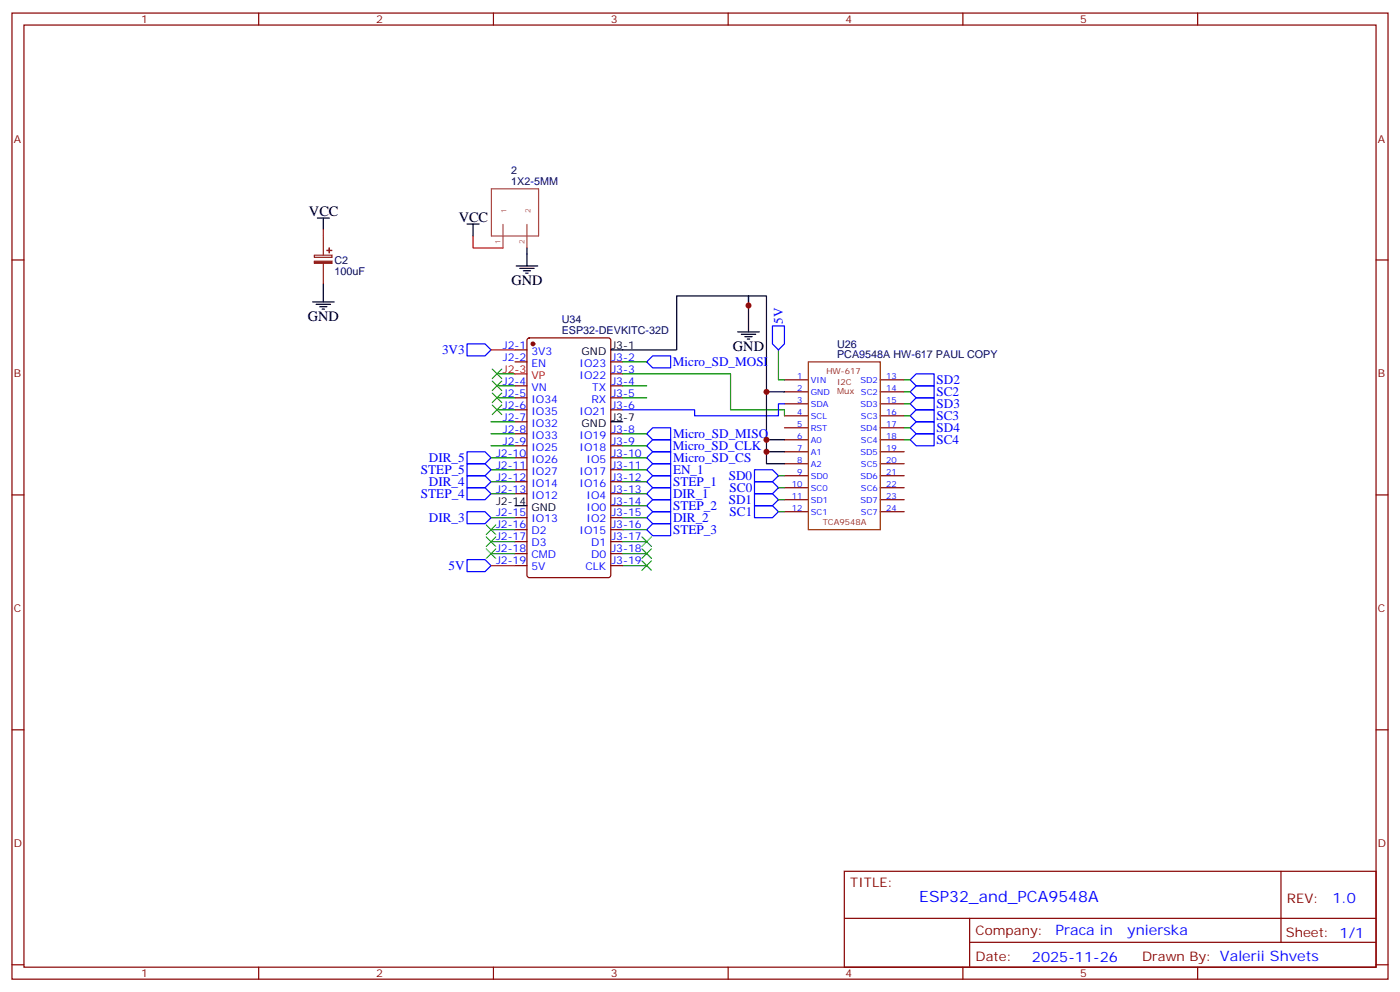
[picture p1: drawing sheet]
<svg xmlns="http://www.w3.org/2000/svg" width="412mm" height="292mm" viewBox="0 0 412 292" stroke-linecap="round" stroke-linejoin="round" font-family="sans-serif">
<g fill="none" stroke="#870000" stroke-width=".35">
<path d="M3.5 3.8h405.4v284.4h-405.4zM7.1 7.4h398.2v277.3h-398.2zM76.2 3.8v3.6M145.3 3.8v3.6M214.5 3.8v3.6M283.6 3.8v3.6M352.8 3.8v3.6M3.5 76.5h3.6M405.3 76.5h3.6M155.5 99.7l.4-.3h23.3l.7 .5v69.4l-.4 .6-23.6 .1-.6-.5-.1-69.3zM151.7 103h3.5M151.7 106.5h3.5"/>
<path d="M151.7 113.6h3.5M151.7 117.1h3.5M179.9 106.5h3.5M179.9 113.6h3.5M179.9 117.1h3.5M179.9 110h3.5M231.1 118.9h7M231.1 115.3h7M231.1 111.8h7M259.3 118.9h7M259.3 115.3h7M259.3 111.8h7"/>
<path d="M151.7 120.6h3.5M151.7 124.1h3.5M151.7 127.7h3.5M151.7 131.2h3.5M151.7 134.7h3.5M151.7 138.3h3.5M179.9 120.6h3.5M179.9 127.7h3.5M179.9 131.2h3.5M179.9 134.7h3.5M179.9 138.3h3.5M231.1 136.5h7"/>
<path d="M231.1 133h7M231.1 129.4h7M231.1 125.9h7M231.1 122.4h7M259.3 136.5h7M259.3 133h7M259.3 129.4h7M259.3 125.9h7M259.3 122.4h7M3.5 145.7h3.6M151.7 141.8h3.5M151.7 145.3h3.5"/>
<path d="M151.7 152.4h3.5M151.7 155.9h3.5M151.7 159.4h3.5M179.9 141.8h3.5M179.9 145.3h3.5M179.9 152.4h3.5M179.9 155.9h3.5M179.9 159.4h3.5M179.9 148.8h3.5M231.1 150.6h7M231.1 147.1h7M231.1 143.5h7"/>
<path d="M231.1 140h7M259.3 150.6h7M259.3 147.1h7M259.3 143.5h7M259.3 140h7M405.3 145.7h3.6M151.7 162.9h3.5M151.7 166.5h3.5M179.9 162.9h3.5M179.9 166.5h3.5M3.5 214.8h3.6M405.3 214.8h3.6"/>
<path d="M248.7 256.4h156.6v28.3h-156.6zM377.3 256.5v20.8M248.7 270.3h156.5M285.6 277.3h119.6M285.6 270.3v14.1M3.5 284h3.6M76.2 284.7v3.5M145.3 284.7v3.5M214.5 284.7v3.5M283.6 284.7v3.5M352.8 284.7v3.5M405.3 284h3.6"/>
</g>
<g fill="none" stroke="#008700" stroke-width=".35">
<path d="M146.4 117.1h5.3M146.4 113.6h5.3M146.4 110h5.3M183.4 110h31.8v10.6h15.9v1.8M183.4 117.1h7.1M183.4 113.6h7.1M183.4 106.5h7.1M229.3 103v8.8h1.8M266.3 111.8h1.8M266.3 115.3h1.8M266.3 118.9h1.8M144.6 138.3h7.1"/>
<path d="M144.6 124.1h7.1M144.6 127.7h7.1M144.6 131.2h7.1M144.6 134.7h7.1M146.4 120.6h5.3M183.4 138.3h7.1M183.4 127.7h7.1M183.4 131.2h7.1M183.4 134.7h7.1M266.3 122.4h1.8M266.3 125.9h1.8M266.3 129.4h1.8"/>
<path d="M144.6 141.8h7.1M144.6 145.3h7.1M144.6 152.4h7.1M144.6 155.9h7.1M144.6 159.4h7.1M183.4 141.8h7.1M183.4 145.3h7.1M183.4 148.8h7.1M183.4 152.4h7.1M183.4 155.9h7.1M183.4 159.4h7.1M229.3 140h1.8"/>
<path d="M229.3 143.5h1.8M229.3 147.1h1.8M229.3 150.6h1.8M144.6 162.9h7.1M183.4 166.5h7.1M183.4 162.9h7.1"/>
</g>
<g fill="none" stroke="#00f" stroke-width=".35">
<path d="M227.5 95.9h3.6v5.3l-1.8 1.8-1.8-1.8zM137.6 101.2h5.3l1.7 1.8-1.7 1.7h-5.3zM190.5 106.5l1.8-1.8h5.3v3.6h-5.3zM231.1 118.9h-1.8v3.5h-24.7v-1.8h-21.2M268.1 111.8l1.8-1.8h5.3v3.6h-5.3zM268.1 115.3l1.8-1.7h5.3v3.5h-5.3zM268.1 118.9l1.8-1.8h5.3v3.5h-5.3zM137.6 133h5.3l1.7 1.7-1.7 1.8h-5.3zM137.6 136.5h5.3l1.7 1.8-1.7 1.7h-5.3zM190.5 138.3l1.8-1.8h5.3v3.5h-5.3zM190.5 127.7l1.8-1.8h5.3v3.5h-5.3zM190.5 131.2l1.8-1.8h5.3v3.6h-5.3z"/>
<path d="M192.3 133h5.3v3.5h-5.3l-1.8-1.8zM222.2 138.3h5.3l1.8 1.7-1.8 1.8h-5.3zM268.1 122.4l1.8-1.8h5.3v3.5h-5.3zM268.1 125.9l1.8-1.8h5.3v3.6h-5.3zM268.1 129.4l1.8-1.7h5.3v3.5h-5.3zM137.6 140h5.3l1.7 1.8-1.7 1.7h-5.3zM137.6 143.5h5.3l1.7 1.8-1.7 1.8h-5.3zM137.6 150.6h5.3l1.7 1.8-1.7 1.7h-5.3zM190.5 155.9l1.8-1.8h5.3v3.6h-5.3zM190.5 152.4l1.8-1.8h5.3v3.5h-5.3zM190.5 148.8l1.8-1.7h5.3v3.5h-5.3zM190.5 145.3l1.8-1.8h5.3v3.6h-5.3z"/>
<path d="M190.5 141.8l1.8-1.8h5.3v3.5h-5.3zM222.2 141.8h5.3l1.8 1.7-1.8 1.8h-5.3zM222.2 145.3h5.3l1.8 1.8-1.8 1.7h-5.3zM222.2 148.8h5.3l1.8 1.8-1.8 1.8h-5.3zM137.6 164.7h5.3l1.7 1.8-1.7 1.7h-5.3z"/>
</g>
<g fill="none" stroke="#3c3" stroke-width=".35">
<path d="M145 119.2l2.8 2.8M145 115.7l2.8 2.8M145 112.1l2.8 2.9M145 108.6l2.8 2.8M147.8 119.2l-2.8 2.8M147.8 115.7l-2.8 2.8M147.8 112.1l-2.8 2.9M147.8 108.6l-2.8 2.8M143.2 154.5l2.8 2.8M143.2 158l2.8 2.8M146 154.5l-2.8 2.8M146 158l-2.8 2.8"/>
<path d="M189.1 158l2.8 2.8M191.9 158l-2.8 2.8M143.2 161.5l2.8 2.9M146 161.5l-2.8 2.9M189.1 165.1l2.8 2.8M189.1 161.5l2.8 2.9M191.9 165.1l-2.8 2.8M191.9 161.5l-2.8 2.9"/>
</g>
<circle cx="157" cy="101.2" r=".53" fill="#870000" stroke="#870000" stroke-width=".35"/>
<path d="M95.2 67.7v1.8M139.3 69.5v3.5h8.9M144.6 103h7.1M151.7 110h3.5M144.6 166.5h7.1" fill="none" stroke="#f00" stroke-width=".35"/>
<g fill="none" stroke="#000" stroke-width=".35">
<path d="M93.5 64.2h3.5M95.2 64.2v3.5M137.6 65.9h3.5M139.3 65.9v3.6M152 78.3h6.4M153.1 79h4.2M154.2 79.7h2.1M155.2 73v5.3M92.1 88.9h6.3M93.1 89.6h4.3M94.2 90.3h2.1M94.9 91h.7"/>
<path d="M95.2 83.6v5.3M154.9 80.4h.7M217.3 97.7h6.4M218.4 98.4h4.2M219.4 99.1h2.1M220.1 99.8h.7M220.5 97.7v-10.6h-21.2v15.9h-19.4M220.5 89.9v-2.8h5.3v28.2h5.3M225.8 115.3v14.1h5.3M179.9 124.1h3.5M225.8 129.4v3.6h5.3M225.8 133v3.5h5.3"/>
<path d="M151.7 148.8h3.5"/>
</g>
<path d="M238.1 106.5h21.2v49.4h-21.2z" fill="none" stroke="#930" stroke-width=".35"/>
<path d="M92.6 75.1h5.2v.6h-5.2zM95.2 69.5v5.6M95.2 77.6v6" fill="none" stroke="#8c2424" stroke-width=".35"/>
<g fill="#8c2424" stroke="#8c2424" stroke-width=".35">
<path d="M92.6 76.9h5.2v.6h-5.2z"/>
<path d="M96.3 73.7h1.4z"/>
<path d="M97 73v1.4z"/>
</g>
<path d="M144.8 55.6h13.8v13.9h-13.8zM148.2 66v7M155.2 66v7" fill="none" stroke="#a64a4a" stroke-width=".35"/>
<g fill="#c00">
<circle cx="225.8" cy="115.3" r=".88"/>
<circle cx="225.8" cy="129.4" r=".88"/>
<circle cx="225.8" cy="133" r=".88"/>
<circle cx="220.5" cy="89.9" r=".88"/>
</g>
<text font-size="4.6" fill="#00f" x="270.8" y="265.5">ESP32_and_PCA9548A</text>
<g font-size="4.2">
<text x="91" y="63.5">VCC</text>
<text x="135.1" y="65.2">VCC</text>
<text x="150.6" y="83.9">GND</text>
<text x="90.7" y="94.5">GND</text>
<text x="215.9" y="103.3">GND</text>
</g>
<g font-size="4.2" fill="#00f">
<text x="392.5" y="265.7">1.0</text>
<text x="310.9" y="275.3">Praca in</text>
<text x="332.1" y="275.3">ynierska</text>
<text x="304" y="283.1">2025-11-26</text>
</g>
<g font-size="3.9" fill="#00f">
<text x="230.6" y="95.2" transform="rotate(-90 230.6 95.2)">5V</text>
<text x="130.2" y="104.2">3V3</text>
<text x="198.2" y="107.8">Micro_SD_MOSI</text>
<text x="275.9" y="113.1">SD2</text>
<text x="275.9" y="116.6">SC2</text>
<text x="275.9" y="120.1">SD3</text>
<text x="275.9" y="123.7">SC3</text>
<text x="198.3" y="129">Micro_SD_MISO</text>
<text x="275.9" y="130.7">SC4</text>
<text x="275.9" y="127.2">SD4</text>
<text x="126.4" y="136">DIR_5</text>
<text x="198.2" y="132.5">Micro_SD_CLK</text>
<text x="198.3" y="136">Micro_SD_CS</text>
<text x="124" y="139.5">STEP_5</text>
<text x="126.4" y="143.1">DIR_4</text>
<text x="198.3" y="143.1">STEP_1</text>
<text x="198.3" y="139.6">EN_1</text>
<text x="214.7" y="141.3">SD0</text>
<text x="124" y="146.6">STEP_4</text>
<text x="198.3" y="146.6">DIR_1</text>
<text x="214.7" y="148.3">SD1</text>
<text x="214.9" y="144.8">SC0</text>
<text x="126.4" y="153.6">DIR_3</text>
<text x="198.3" y="153.7">DIR_2</text>
<text x="198.3" y="150.2">STEP_2</text>
<text x="214.9" y="151.8">SC1</text>
<text x="198.3" y="157.2">STEP_3</text>
<text x="132.1" y="167.7">5V</text>
</g>
<g font-size="3.9" fill="#800">
<text x="250.5" y="261">TITLE:</text>
<text x="379.1" y="265.7">REV:</text>
<text x="287.4" y="275.2">Company:</text>
<text x="378.7" y="275.8">Sheet: 1/1</text>
<text x="287.4" y="282.9">Date:</text>
<text x="336.4" y="283">Drawn By: Valerii Shvets</text>
</g>
<g font-size="3.2" fill="#800">
<text x="41.6" y="6.8">1</text>
<text x="110.8" y="6.8">2</text>
<text x="179.9" y="6.8">3</text>
<text x="249.1" y="6.8">4</text>
<text x="318.2" y="6.8">5</text>
<text x="4.1" y="41.9">A</text>
<text x="405.9" y="41.9">A</text>
<text x="4.1" y="111.1">B</text>
<text x="405.9" y="111.1">B</text>
<text x="4.1" y="180.2">C</text>
<text x="405.9" y="180.2">C</text>
<text x="4.1" y="249.4">D</text>
<text x="405.9" y="249.4">D</text>
<text x="41.6" y="287.7">1</text>
<text x="110.8" y="287.7">2</text>
<text x="179.9" y="287.7">3</text>
<text x="249.1" y="287.7">4</text>
<text x="318.2" y="287.7">5</text>
</g>
<g font-size="3.2" fill="#000080">
<text x="150.6" y="51.2">2</text>
<text x="150.6" y="54.5">1X2-5MM</text>
<text x="98.5" y="77.6">C2</text>
<text x="98.5" y="80.8">100uF</text>
<text x="165.5" y="95.1">U34</text>
<text x="165.5" y="98.3">ESP32-DEVKITC-32D</text>
<text x="246.6" y="105.4">PCA9548A HW-617 PAUL COPY</text>
<text x="246.6" y="102.3">U26</text>
</g>
<g font-size="3.2" fill="#00f">
<text x="148.1" y="102.6">J2-1</text>
<text x="148.1" y="106.2">J2-2</text>
<text x="156.5" y="104.4">3V3</text>
<text x="156.5" y="107.9">EN</text>
<text x="170.7" y="107.9">IO23</text>
<text x="180.1" y="106.2">J3-2</text>
<text x="148.1" y="113.2">J2-4</text>
<text x="170.7" y="111.4">IO22</text>
<text x="180.1" y="109.7">J3-3</text>
<text x="180.1" y="113.2">J3-4</text>
<text x="148.1" y="116.7">J2-5</text>
<text x="156.5" y="115">VN</text>
<text x="156.5" y="118.5">IO34</text>
<text x="174.2" y="118.5">RX</text>
<text x="174.5" y="115">TX</text>
<text x="180.1" y="116.7">J3-5</text>
<text x="148.1" y="120.3">J2-6</text>
<text x="148.1" y="123.8">J2-7</text>
<text x="156.5" y="122">IO35</text>
<text x="156.5" y="125.6">IO32</text>
<text x="170.7" y="122">IO21</text>
<text x="180.1" y="120.3">J3-6</text>
<text x="148.1" y="127.3">J2-8</text>
<text x="148.1" y="130.8">J2-9</text>
<text x="156.5" y="129.1">IO33</text>
<text x="170.7" y="129.1">IO19</text>
<text x="180.1" y="127.3">J3-8</text>
<text x="180.1" y="130.8">J3-9</text>
<text x="146.1" y="134.4">J2-10</text>
<text x="146.1" y="137.9">J2-11</text>
<text x="156.5" y="132.6">IO25</text>
<text x="156.5" y="136.1">IO26</text>
<text x="170.7" y="132.6">IO18</text>
<text x="172.8" y="136.1">IO5</text>
<text x="180.1" y="134.4">J3-10</text>
<text x="180.1" y="137.9">J3-11</text>
<text x="146.1" y="141.4">J2-12</text>
<text x="156.5" y="139.7">IO27</text>
<text x="156.5" y="143.2">IO14</text>
<text x="170.7" y="139.7">IO17</text>
<text x="170.7" y="143.2">IO16</text>
<text x="180.1" y="141.4">J3-12</text>
<text x="146.1" y="145">J2-13</text>
<text x="156.5" y="146.7">IO12</text>
<text x="172.8" y="146.7">IO4</text>
<text x="180.1" y="145">J3-13</text>
<text x="180.1" y="148.5">J3-14</text>
<text x="146.1" y="152">J2-15</text>
<text x="146.1" y="155.5">J2-16</text>
<text x="156.5" y="153.8">IO13</text>
<text x="172.8" y="150.2">IO0</text>
<text x="172.8" y="153.8">IO2</text>
<text x="180.1" y="152">J3-15</text>
<text x="180.1" y="155.5">J3-16</text>
<text x="146.1" y="159.1">J2-17</text>
<text x="156.5" y="157.3">D2</text>
<text x="156.5" y="160.8">D3</text>
<text x="170.7" y="157.3">IO15</text>
<text x="174.2" y="160.8">D1</text>
<text x="180.1" y="159.1">J3-17</text>
<text x="146.1" y="162.6">J2-18</text>
<text x="146.1" y="166.1">J2-19</text>
<text x="156.5" y="164.4">CMD</text>
<text x="156.5" y="167.9">5V</text>
<text x="172.4" y="167.9">CLK</text>
<text x="174.2" y="164.4">D0</text>
<text x="180.1" y="162.6">J3-18</text>
<text x="180.1" y="166.1">J3-19</text>
</g>
<g font-size="3.2">
<text x="171.3" y="104.4">GND</text>
<text x="180.1" y="102.6">J3-1</text>
<text x="171.3" y="125.6">GND</text>
<text x="180.1" y="123.8">J3-7</text>
<text x="146.1" y="148.5">J2-14</text>
<text x="156.5" y="150.2">GND</text>
</g>
<g font-size="3.2" fill="#f00">
<text x="148.1" y="109.7">J2-3</text>
<text x="156.5" y="111.4">VP</text>
</g>
<g font-size="2.5" fill="#00f">
<text x="234.8" y="111.4">1</text>
<text x="238.8" y="112.9">VIN</text>
<text x="253.4" y="112.9">SD2</text>
<text x="261.1" y="111.4">13</text>
<text x="234.8" y="118.5">3</text>
<text x="234.8" y="115">2</text>
<text x="238.8" y="119.9">SDA</text>
<text x="238.8" y="116.4">GND</text>
<text x="253.4" y="119.9">SD3</text>
<text x="253.6" y="116.4">SC2</text>
<text x="261.1" y="118.5">15</text>
<text x="261.1" y="115">14</text>
<text x="234.8" y="125.6">5</text>
<text x="234.8" y="122">4</text>
<text x="238.8" y="123.4">SCL</text>
<text x="253.6" y="123.4">SC3</text>
<text x="261.1" y="125.6">17</text>
<text x="261.1" y="122">16</text>
<text x="234.8" y="129.1">6</text>
<text x="238.8" y="130.5">A0</text>
<text x="238.8" y="127">RST</text>
<text x="253.4" y="127">SD4</text>
<text x="253.6" y="130.5">SC4</text>
<text x="261.1" y="129.1">18</text>
<text x="234.8" y="136.1">8</text>
<text x="234.8" y="132.6">7</text>
<text x="238.8" y="137.5">A2</text>
<text x="238.8" y="134">A1</text>
<text x="253.4" y="134">SD5</text>
<text x="253.6" y="137.5">SC5</text>
<text x="261.1" y="136.1">20</text>
<text x="261.1" y="132.6">19</text>
<text x="233.2" y="143.2">10</text>
<text x="234.8" y="139.7">9</text>
<text x="238.8" y="141.1">SD0</text>
<text x="253.4" y="141.1">SD6</text>
<text x="261.1" y="143.2">22</text>
<text x="261.1" y="139.7">21</text>
<text x="233.2" y="146.7">11</text>
<text x="238.8" y="148.1">SD1</text>
<text x="238.8" y="144.6">SC0</text>
<text x="253.4" y="148.1">SD7</text>
<text x="253.6" y="144.6">SC6</text>
<text x="261.1" y="146.7">23</text>
<text x="233.2" y="150.2">12</text>
<text x="238.8" y="151.7">SC1</text>
<text x="253.6" y="151.7">SC7</text>
<text x="261.1" y="150.2">24</text>
</g>
<g font-size="2.5" fill="#930">
<text x="243.4" y="110">HW-617</text>
<text x="246.6" y="113.2">I2C</text>
<text x="246.6" y="116">Mux</text>
<text x="242.4" y="154.5">TCA9548A</text>
</g>
<g font-size="2.1" fill="#a54b4b">
<text x="149.2" y="62.7" transform="rotate(-90 149.2 62.7)">1</text>
<text x="156.3" y="62.7" transform="rotate(-90 156.3 62.7)">2</text>
<text x="147.5" y="71.7" transform="rotate(-90 147.5 71.7)">1</text>
<text x="154.5" y="71.7" transform="rotate(-90 154.5 71.7)">2</text>
</g>
</svg>
